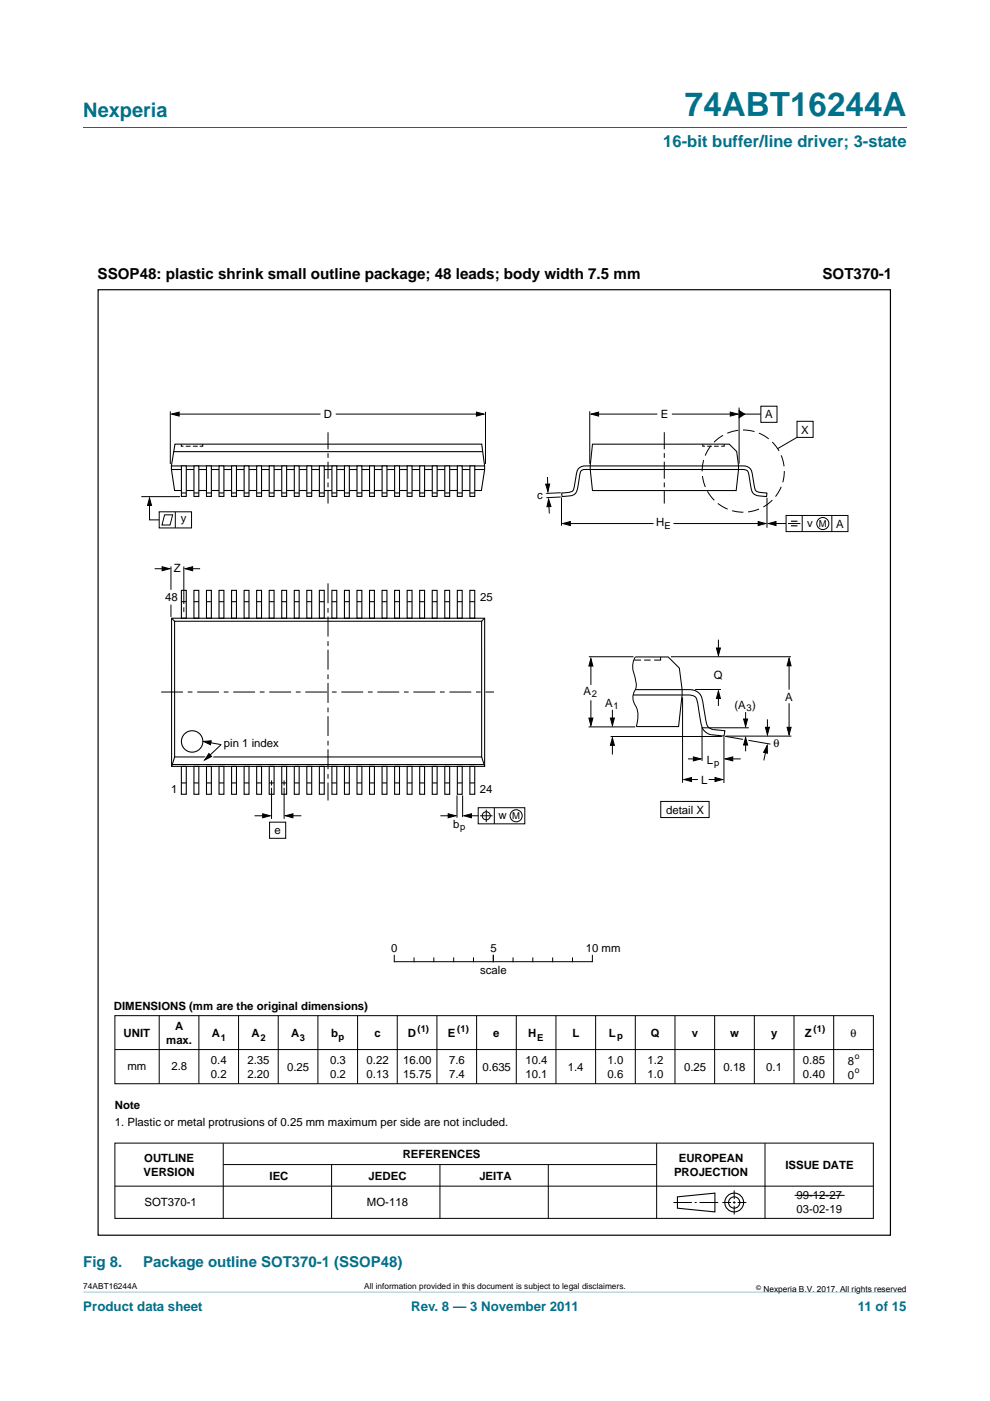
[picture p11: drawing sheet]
<svg xmlns="http://www.w3.org/2000/svg" width="210mm" height="297mm" viewBox="0 0 210 297" stroke-linecap="round" stroke-linejoin="round" font-family="sans-serif">
<path d="M17.7 273.9l174.6 .1z" fill="#00718a"/>
<path d="M17.7 27h174.6" fill="none" stroke="#00718a" stroke-width=".21"/>
<g fill="none" stroke="#000" stroke-width=".21">
<path d="M36.1 87.2v11.2M37.4 87.8h30.6M71.2 87.8h30.6M103 87.3v11.1M125.1 87.2v11.1M126.1 87.8h13.3M142.5 87.8h13.2M156.8 86.4v11.9M157.4 87.8h4M161.4 86.1h3.4v3.4h-3.4zM169 89.3h3.5v3.4h-3.5zM169.1 92.7l-4.2 2.4"/>
<path d="M30 105.3h8.2M31.7 106.2v4h2.1M33.8 108.5h6.8v3.4h-6.8zM34.9 109.2h1.7l-.5 2.1h-1.7zM37.2 108.5v3.4M116.1 101.1l.1 2.6M116.4 106.4l.1 2.5M118.9 104.5l-3.1 .1M118.9 105.4l-3 .1M119.1 105.5v6M120.2 111h18.4M142.8 111h18.6"/>
<path d="M162.7 105.5v6.4M163.9 111h2.8M166.7 109.3h13.2v3.4h-13.2zM167.1 111h2.7M170.1 109.3v3.4M176.4 109.3v3.4M32.8 120.6h2.6M36.3 120.1v4.9M36.3 128.2v2.6M39 120.1v8M39 128.8v.9M39.9 120.6h2.5"/>
<path d="M54 173h2.6M57.2 174.3h3.4v3.4h-3.4zM57.6 165.5v1M57.6 167v6.6M60.3 165.5v1M60.3 167v6.6M61.3 173h2.6M93.4 173h2.6M96.9 168.6v4.8M98.1 168.6v4.6M99.3 173h2.1M101.4 171.2h9.9v3.5h-9.9z"/>
<path d="M101.8 173h2.7M103.1 171.7v2.6M104.8 171.2v3.5M24.4 215.3h160.8v14.5h-160.8zM33.8 215.3v14.5M42.2 215.3v14.5M50.6 215.3v14.5M59 215.3v14.5M67.4 215.3v14.5M75.8 215.3v14.5M84.3 215.3v14.5M92.7 215.3v14.5"/>
<path d="M101.1 215.3v14.5M109.5 215.3v14.5M117.9 215.3v14.5M126.3 215.3v14.5M134.7 215.3v14.5M143.2 215.3v14.5M151.6 215.3v14.5M160 215.3v14.5M168.4 215.3v14.5M176.8 215.3v14.5M24.4 222.5h160.8M24.4 242.4h160.8v15.9h-160.8z"/>
<path d="M24.4 251.5h160.8M47.3 242.4v15.9M47.4 246.9h91.8M70.3 246.9v11.4M93.3 246.9v11.4M116.3 246.9v11.4M139.3 242.4v15.9M142.8 255h3.9M147.3 255h.5M148.4 255h3.9M153.2 255h1.9M155.5 255h.5"/>
<path d="M155.7 252.4v1.8M155.7 254.7v.5M155.7 255.7v1.8M156.5 255h1.8M162.3 242.4v15.9M168.5 253.4h10.6"/>
<circle cx="174.5" cy="111" r="1.28"/>
<circle cx="103.1" cy="173" r=".86"/>
<circle cx="109.5" cy="173" r="1.28"/>
</g>
<g fill="none" stroke="#000" stroke-width=".23">
<path d="M38.5 125.2h1v5.9h-1zM38.5 127.6h1M41.1 125.2h1.1v5.9h-1.1zM41.1 127.6h1.1M43.8 125.2h1v5.9h-1zM43.8 127.6h1M46.5 125.2h1v5.9h-1zM46.5 127.6h1M49.1 125.2h1.1v5.9h-1.1zM49.1 127.6h1.1M51.8 125.2h1v5.9h-1zM51.8 127.6h1"/>
<path d="M54.4 125.2h1.1v5.9h-1.1zM54.4 127.6h1.1M57.1 125.2h1v5.9h-1zM57.1 127.6h1M59.8 125.2h1v5.9h-1zM59.8 127.6h1M62.4 127.6h1.1M62.4 125.2h1.1v5.9h-1.1zM65.1 125.2h1v5.9h-1zM65.1 127.6h1M67.7 125.2h1.1v5.9h-1.1zM67.7 127.6h1.1"/>
<path d="M70.4 125.2h1v5.9h-1zM70.4 127.6h1M73.1 125.2h1v5.9h-1zM73.1 127.6h1M75.7 125.2h1v5.9h-1zM75.7 127.6h1M78.4 125.2h1v5.9h-1zM78.4 127.6h1M81 127.6h1.1M81 125.2h1.1v5.9h-1.1zM83.7 127.6h1M83.7 125.2h1v5.9h-1z"/>
<path d="M86.4 127.6h1M86.4 125.2h1v5.9h-1zM89 127.6h1.1M89 125.2h1.1v5.9h-1.1zM91.7 125.2h1v5.9h-1zM91.7 127.6h1M94.3 125.2h1.1v5.9h-1.1zM94.3 127.6h1.1M97 127.6h1M97 125.2h1v5.9h-1zM99.7 127.6h1M99.7 125.2h1v5.9h-1z"/>
<path d="M36.5 162.1h66.1M38.5 162.5h1v5.9h-1zM38.5 166h1M41.1 162.5h1.1v5.9h-1.1zM41.1 166h1.1M43.8 162.5h1v5.9h-1zM43.8 166h1M46.5 162.5h1v5.9h-1zM46.5 166h1M49.1 162.5h1.1v5.9h-1.1zM49.1 166h1.1M51.8 162.5h1v5.9h-1z"/>
<path d="M51.8 166h1M54.4 162.5h1.1v5.9h-1.1zM54.4 166h1.1M57.1 162.5h1v5.9h-1zM57.1 166h1M59.8 162.5h1v5.9h-1zM59.8 166h1M62.4 162.5h1.1v5.9h-1.1zM62.4 166h1.1M65.1 162.5h1v5.9h-1zM65.1 166h1M67.7 162.5h1.1v5.9h-1.1z"/>
<path d="M67.7 166h1.1M70.4 166h1M70.4 162.5h1v5.9h-1zM73.1 166h1M73.1 162.5h1v5.9h-1zM75.7 162.5h1.1v5.9h-1.1zM75.7 166h1.1M78.4 162.5h1v5.9h-1zM78.4 166h1M81 162.5h1.1v5.9h-1.1zM81 166h1.1M83.7 162.5h1v5.9h-1z"/>
<path d="M83.7 166h1M86.4 162.5h1v5.9h-1zM86.4 166h1M89 162.5h1.1v5.9h-1.1zM89 166h1.1M91.7 166h1M91.7 162.5h1v5.9h-1zM94.3 162.5h1.1v5.9h-1.1zM94.3 166h1.1M97 166h1M97 162.5h1v5.9h-1zM99.7 166h1"/>
<path d="M99.7 162.5h1v5.9h-1zM143.7 253.8l7.9-.8v3.9l-7.9-.7z"/>
<circle cx="155.7" cy="255" r="1.99"/>
<circle cx="155.7" cy="255" r="1.2"/>
</g>
<g fill="#000" stroke="#000" stroke-width=".21">
<path d="M36.4 87.8l1.6-.4v.8zM101 87.4l1.6 .4-1.6 .4zM125.4 87.8l1.6-.4v.8zM154.9 87.4l1.6 .4-1.6 .4zM156.8 87.1l1.1 .7-1.1 .8zM31.7 105.6l.4 1.6h-.8zM115.7 102.7l.9-.1-.4 1.6zM116.4 105.8l.5 1.6h-.9zM119.4 111l1.6-.4v.8zM160.8 110.6l1.6 .4-1.6 .4zM163 111l1.6-.4v.8zM34.4 120.2l1.6 .4-1.6 .4z"/>
<path d="M39.3 120.6l1.6-.4v.8zM55.7 172.5l1.6 .5-1.6 .4zM60.5 173l1.6-.5v.9zM95.1 172.5l1.5 .5-1.5 .4zM98.4 173l1.6-.5v.9z"/>
</g>
<path d="M167.8 110.5h1.3M167.8 111.5h1.3" fill="none" stroke="#000" stroke-width=".24"/>
<circle cx="157.6" cy="99.9" r="8.7" fill="none" stroke="#000" stroke-width=".21" stroke-dasharray="2.4 1" stroke-linecap="butt"/>
<path d="M34.2 146.7h70.6" fill="none" stroke="#000" stroke-width=".21" stroke-dasharray="4.6 1 1 1" stroke-linecap="butt"/>
<path d="M69.6 123.7v46" fill="none" stroke="#000" stroke-width=".21" stroke-dasharray="4.2 1 1 .8" stroke-linecap="butt"/>
<path d="M36.4 131.1h66.4v31.4h-66.4zM36.4 131.1l.6 .6M37 131.7h65.2v28.8h-65.2zM102.8 131.1l-.6 .6M37 160.5l-.6 2M102.2 160.5l.6 1.9" fill="none" stroke="#000" stroke-width=".22"/>
<circle cx="40.8" cy="157.2" r="2.27" fill="#fff" stroke="#000" stroke-width=".23"/>
<path d="M140.9 91.6v15.2" fill="none" stroke="#000" stroke-width=".21" stroke-dasharray="3.6 .8 1 .8" stroke-linecap="butt"/>
<path d="M36.4 98.8h66.4M36.4 99.5h66.4M36.8 95.8h65.5M37.1 94.2h65.1l.6 5.3-.7 4.5h-65.1l-.6-5.2zM125.2 98.8h31.4M156.6 99.5h-31.3M134.8 146.2h9.9M144.5 147.4h-10.2" fill="none" stroke="#000" stroke-width=".23"/>
<path d="M125.2 98.8a2.53 2.53 0 0 0-2.8 1l-.3 1.9a4.4 4.4 0 0 1-.8 2.5l-2.1 .3a.45 .45 0 0 0 .2 .8l1.3-.1a1.89 1.89 0 0 0 1.9-2.2l.2-1.1a2.92 2.92 0 0 1 .8-2.3l1.7-.1M125.7 94.2h29l1.6 1.5 .3 3.8-.5 4.5h-30.4l-.5-5.3zM156.6 98.8a2.52 2.52 0 0 1 2.8 1l.4 1.9a4.4 4.4 0 0 0 .7 2.5l2.1 .3-.1 .8a4.6 4.6 0 0 1-2.7-.7l-.4-.6-.3-1.7a5.2 5.2 0 0 0-.7-2.6l-.6-.1-1.2-.1M134.8 139.3h6.9l2.4 2.3 .6 4.6-.8 7.8h-8.9" fill="none" stroke="#000" stroke-width=".22"/>
<g fill="none" stroke="#000" stroke-width=".21">
<path d="M38.5 94.2v.4h.4M39.4 94.6h1M40.9 94.6h1M43 94.2v.4h-.6M149.1 94.2v.4h.4M150 94.6h1M151.5 94.6h.9M153.6 94.2v.4h-.6M124.9 139.2h9.5M134.5 140h1.5M134.8 139.3a4.5 4.5 0 0 0-.1 4.4l.2 .6a3 3 0 0 1-.5 2.6 3.6 3.6 0 0 0 .7 3.3l.2 1.9-.4 2M136.6 140h1.4"/>
<path d="M140.1 139.3v.7h-1.3M142.3 139.2h25.5M152.4 135.6v2.3M124.8 154.1h9.9M125.3 140.1v5.1M125.3 148.5v4.6M129.5 156.2h23.6M129.9 150.5v2.8M129.9 157.4v2.6M144.8 147.8v18.2M147.4 146.2h5.5M152.4 147.2v2.5"/>
<path d="M153.5 156.2v9.8M153.8 156.1l3.8 .7M154 156.1h13.9M158.1 151v2.1M158.1 157.4v1.9M158.7 157l4.7 .8M158.8 154.3h-9.9v7M162.6 158.7l-.6 2.5M162.8 152.5v2.6M167.4 149.1v5.8M167.4 140.4v5.8M140.1 169.9h10.3v3.4h-10.3z"/>
<path d="M145.9 165.3h2.1M145.9 160.9h1.8M150.3 165.3h2.1M154.7 160.9h2.4"/>
</g>
<g fill="#000" stroke="#000" stroke-width=".21">
<path d="M152 137.4h.8l-.4 1.6zM125.3 139.6l.5 1.6h-.9zM124.9 152.2h.9l-.5 1.6zM129.9 156.4l.4 1.6h-.8zM129.5 152.2h.8l-.4 1.6zM152.4 146.5l.4 1.6h-.8zM158.1 156.4l.5 1.6h-.9zM157.7 152.4h.9l-.5 1.6zM162.7 158.1l.1 1.6-.8-.2zM162.3 154.2h.9l-.4 1.6zM167.4 139.6l.4 1.6h-.9zM166.9 154.2h.9l-.4 1.6z"/>
<path d="M145.1 165.3l1.6-.4v.8zM147.1 160.5l1.6 .4-1.6 .4zM151.7 164.9l1.5 .4-1.5 .4zM153.8 160.9l1.6-.4v.8z"/>
</g>
<g fill="#fff" stroke="#000" stroke-width=".23">
<path d="M38.5 98.8h1v6.5h-1z"/>
<path d="M38.5 104.5h1z"/>
<path d="M41.1 98.8h1.1v6.5h-1.1z"/>
<path d="M41.1 104.5h1.1z"/>
<path d="M43.8 98.8h1v6.5h-1z"/>
<path d="M43.8 104.5h1z"/>
<path d="M46.5 98.8h1v6.5h-1z"/>
<path d="M46.5 104.5h1z"/>
<path d="M49.1 98.8h1.1v6.5h-1.1z"/>
<path d="M49.1 104.5h1.1z"/>
<path d="M51.8 98.8h1v6.5h-1z"/>
<path d="M51.8 104.5h1z"/>
<path d="M54.4 98.8h1.1v6.5h-1.1z"/>
<path d="M54.4 104.5h1.1z"/>
<path d="M57.1 98.8h1v6.5h-1z"/>
<path d="M57.1 104.5h1z"/>
<path d="M59.8 98.8h1v6.5h-1z"/>
<path d="M59.8 104.5h1z"/>
<path d="M62.4 98.8h1.1v6.5h-1.1z"/>
<path d="M62.4 104.5h1.1z"/>
<path d="M65.1 98.8h1v6.5h-1z"/>
<path d="M65.1 104.5h1z"/>
<path d="M67.7 98.8h1.1v6.5h-1.1z"/>
<path d="M67.7 104.5h1.1z"/>
<path d="M70.4 98.8h1v6.5h-1z"/>
<path d="M70.4 104.5h1z"/>
<path d="M73.1 98.8h1v6.5h-1z"/>
<path d="M73.1 104.5h1z"/>
<path d="M75.7 98.8h1.1v6.5h-1.1z"/>
<path d="M75.7 104.5h1.1z"/>
<path d="M78.4 98.8h1v6.5h-1z"/>
<path d="M78.4 104.5h1z"/>
<path d="M81 98.8h1.1v6.5h-1.1z"/>
<path d="M81 104.5h1.1z"/>
<path d="M83.7 98.8h1v6.5h-1z"/>
<path d="M83.7 104.5h1z"/>
<path d="M86.4 98.8h1v6.5h-1z"/>
<path d="M86.4 104.5h1z"/>
<path d="M89 98.8h1.1v6.5h-1.1z"/>
<path d="M89 104.5h1.1z"/>
<path d="M91.7 98.8h1v6.5h-1z"/>
<path d="M91.7 104.5h1z"/>
<path d="M94.3 98.8h1.1v6.5h-1.1z"/>
<path d="M94.3 104.5h1.1z"/>
<path d="M97 98.8h1v6.5h-1z"/>
<path d="M97 104.5h1z"/>
<path d="M99.7 98.8h1v6.5h-1z"/>
<path d="M99.7 104.5h1z"/>
</g>
<path d="M69.6 91.6v15.2" fill="none" stroke="#000" stroke-width=".21" stroke-dasharray="3.6 .8 1 .8" stroke-linecap="butt"/>
<path d="M44 157.3l2.9 .6" fill="none" stroke="#000" stroke-width=".21"/>
<path d="M43.2 157.2l1.6-.1-.2 .8z" fill="#000" stroke="#000" stroke-width=".21"/>
<path d="M44.2 159.3l1.2 1.2-2.1 .9-.2-.3z" fill="#fff"/>
<g fill="none" stroke="#000" stroke-width=".21">
<path d="M46.9 157.9l-2.9 2.7M83.6 202.6v1.3M83.7 203.9h41.8M87.8 203.1v.8M92 203.1v.8M96.2 203.1v.8M100.4 203.1v.8M104.6 202.6v1.3M108.8 203.1v.8M113 203.1v.8M117.2 203.1v.8M121.4 203.1v.8"/>
<path d="M125.6 202.6v1.3"/>
</g>
<path d="M44.3 159.8l.6 .6-1.5 .7z" fill="#000" stroke="#000" stroke-width=".21"/>
<path d="M20.8 61.4h168.1v200.5h-168.1z" fill="none" stroke="#000" stroke-width=".25"/>
<path d="M144.7 146.2a5.3 5.3 0 0 1 3.5 .7 6.9 6.9 0 0 1 1.2 3.8l.1 .6a4.8 4.8 0 0 0 .9 3l.9 .4 2.4 .2-.1 1.2-2.7-.3a2.69 2.69 0 0 1-2.2-2.5l-.4-2.4a6.2 6.2 0 0 0-.9-3.2 5.8 5.8 0 0 0-2.8-.3" fill="none" stroke="#000" stroke-width=".22"/>
<text font-size="7" fill="#00718a" x="145.3" y="24.6">74ABT16244A</text>
<text font-size="4.2" fill="#00718a" x="17.7" y="24.9">Nexperia</text>
<text font-size="3.5" fill="#00718a" x="140.7" y="31.1">16-bit buffer/line driver; 3-state</text>
<g font-size="3.2">
<text x="20.7" y="59.1">SSOP48: plastic shrink small outline package; 48 leads; body width 7.5 mm</text>
<text x="174.4" y="59.1">SOT370-1</text>
</g>
<g font-size="3.2" fill="#00718a">
<text x="17.7" y="268.6">Fig 8.</text>
<text x="30.4" y="268.6">Package outline SOT370-1 (SSOP48)</text>
</g>
<g font-size="2.8" fill="#00718a">
<text x="17.7" y="277.9">Product data sheet</text>
<text x="87.2" y="277.9">Rev. 8 — 3 November 2011</text>
<text x="182" y="277.9">11 of 15</text>
</g>
<g font-size="2.4">
<text x="68.7" y="88.7">D</text>
<text x="140.1" y="88.7">E</text>
<text x="162.3" y="88.7">A</text>
<text x="169.9" y="91.9">X</text>
<text x="114" y="105.8">c</text>
<text x="38.4" y="110.8">y</text>
<text x="139.2" y="111.6">H</text>
<text x="171.2" y="111.7">v</text>
<text x="177.3" y="111.9">A</text>
<text x="36.9" y="121.3">Z</text>
<text x="35" y="127.5">48</text>
<text x="101.9" y="127.4">25</text>
<text x="151.4" y="143.9">Q</text>
<text x="123.7" y="147.4">A</text>
<text x="128.3" y="149.8">A</text>
<text x="166.5" y="148.6">A</text>
<text x="155.8" y="150.2">(A )</text>
<text x="47.5" y="158.4">pin 1 index</text>
<text x="149.9" y="161.9">L</text>
<text x="164" y="158.3">θ</text>
<text x="148.7" y="166.2">L</text>
<text x="36.3" y="168.1">1</text>
<text x="101.8" y="168">24</text>
<text x="105.7" y="173.7">w</text>
<text x="141.3" y="172.5">detail X</text>
<text x="58.2" y="176.7">e</text>
<text x="96.1" y="175.6">b</text>
<text x="83" y="201.8">0</text>
<text x="104" y="201.8">5</text>
<text x="124.2" y="201.8">10 mm</text>
<text x="101.9" y="206.6">scale</text>
<text x="24.2" y="214.2">DIMENSIONS (mm are the original dimensions)</text>
<text x="26.2" y="219.9">UNIT</text>
<text x="35.3" y="221.3">max.</text>
<text x="37.1" y="218.4">A</text>
<text x="45" y="219.9">A</text>
<text x="53.4" y="219.9">A</text>
<text x="61.8" y="219.9">A</text>
<text x="70.2" y="219.9">b</text>
<text x="79.4" y="219.9">c</text>
<text x="86.5" y="219.9">D</text>
<text x="95" y="219.9">E</text>
<text x="104.6" y="219.9">e</text>
<text x="112.1" y="219.9">H</text>
<text x="121.4" y="219.9">L</text>
<text x="129.2" y="219.9">L</text>
<text x="138" y="219.9">Q</text>
<text x="146.7" y="219.9">v</text>
<text x="154.9" y="219.9">w</text>
<text x="163.5" y="219.9">y</text>
<text x="170.7" y="219.9">Z</text>
<text x="180.4" y="219.9">θ</text>
<text x="27" y="226.8">mm</text>
<text x="36.3" y="227">2.8</text>
<text x="44.7" y="225.5">0.4</text>
<text x="52.5" y="225.5">2.35</text>
<text x="60.9" y="227.1">0.25</text>
<text x="70" y="225.5">0.3</text>
<text x="77.8" y="225.5">0.22</text>
<text x="85.5" y="225.5">16.00</text>
<text x="95.3" y="225.5">7.6</text>
<text x="102.3" y="227.1">0.635</text>
<text x="111.4" y="225.5">10.4</text>
<text x="120.4" y="227.1">1.4</text>
<text x="128.9" y="225.5">1.0</text>
<text x="137.4" y="225.5">1.2</text>
<text x="145.1" y="227.1">0.25</text>
<text x="153.5" y="227">0.18</text>
<text x="162.5" y="227">0.1</text>
<text x="170.3" y="225.5">0.85</text>
<text x="179.8" y="225.7">8</text>
<text x="44.7" y="228.5">0.2</text>
<text x="52.5" y="228.5">2.20</text>
<text x="70" y="228.5">0.2</text>
<text x="77.8" y="228.5">0.13</text>
<text x="85.5" y="228.5">15.75</text>
<text x="95.3" y="228.5">7.4</text>
<text x="111.4" y="228.5">10.1</text>
<text x="128.9" y="228.5">0.6</text>
<text x="137.4" y="228.5">1.0</text>
<text x="170.3" y="228.5">0.40</text>
<text x="179.8" y="228.7">0</text>
<text x="24.4" y="235">Note</text>
<text x="24.4" y="238.7">1. Plastic or metal protrusions of 0.25 mm maximum per side are not included.</text>
<text x="85.4" y="245.6">REFERENCES</text>
<text x="30.4" y="249.3">VERSION</text>
<text x="30.6" y="246.3">OUTLINE</text>
<text x="57.2" y="250.2">IEC</text>
<text x="78.2" y="250.2">JEDEC</text>
<text x="101.7" y="250.2">JEITA</text>
<text x="143" y="249.3">PROJECTION</text>
<text x="144" y="246.3">EUROPEAN</text>
<text x="166.6" y="247.8">ISSUE DATE</text>
<text x="30.6" y="255.8">SOT370-1</text>
<text x="77.8" y="255.8">MO-118</text>
<text x="168.9" y="254.3">99-12-27</text>
<text x="168.9" y="257.2">03-02-19</text>
</g>
<g font-size="2">
<text x="140.9" y="112.1">E</text>
<text x="173.7" y="111.7">M</text>
<text x="125.5" y="147.8">2</text>
<text x="130.2" y="150.3">1</text>
<text x="158.4" y="150.7">3</text>
<text x="151.5" y="162.4">p</text>
<text x="108.7" y="173.7">M</text>
<text x="97.6" y="176.1">p</text>
<text x="46.8" y="220.6">1</text>
<text x="55.2" y="220.6">2</text>
<text x="63.6" y="220.6">3</text>
<text x="71.8" y="220.4">p</text>
<text x="88.6" y="218.9">(1)</text>
<text x="97" y="218.9">(1)</text>
<text x="113.9" y="220.6">E</text>
<text x="130.9" y="220.3">p</text>
<text x="172.6" y="218.9">(1)</text>
</g>
<g font-size="1.8">
<text x="181.3" y="224.5">o</text>
<text x="181.3" y="227.5">o</text>
<text x="17.7" y="273.3">74ABT16244A</text>
<text x="77.3" y="273.3">All information provided in this document is subject to legal disclaimers.</text>
<text x="161.9" y="273.9">Nexperia B.V. 2017. All rights reserved</text>
</g>
<text font-size="1.4" x="160.4" y="273.4">©</text>
</svg>
